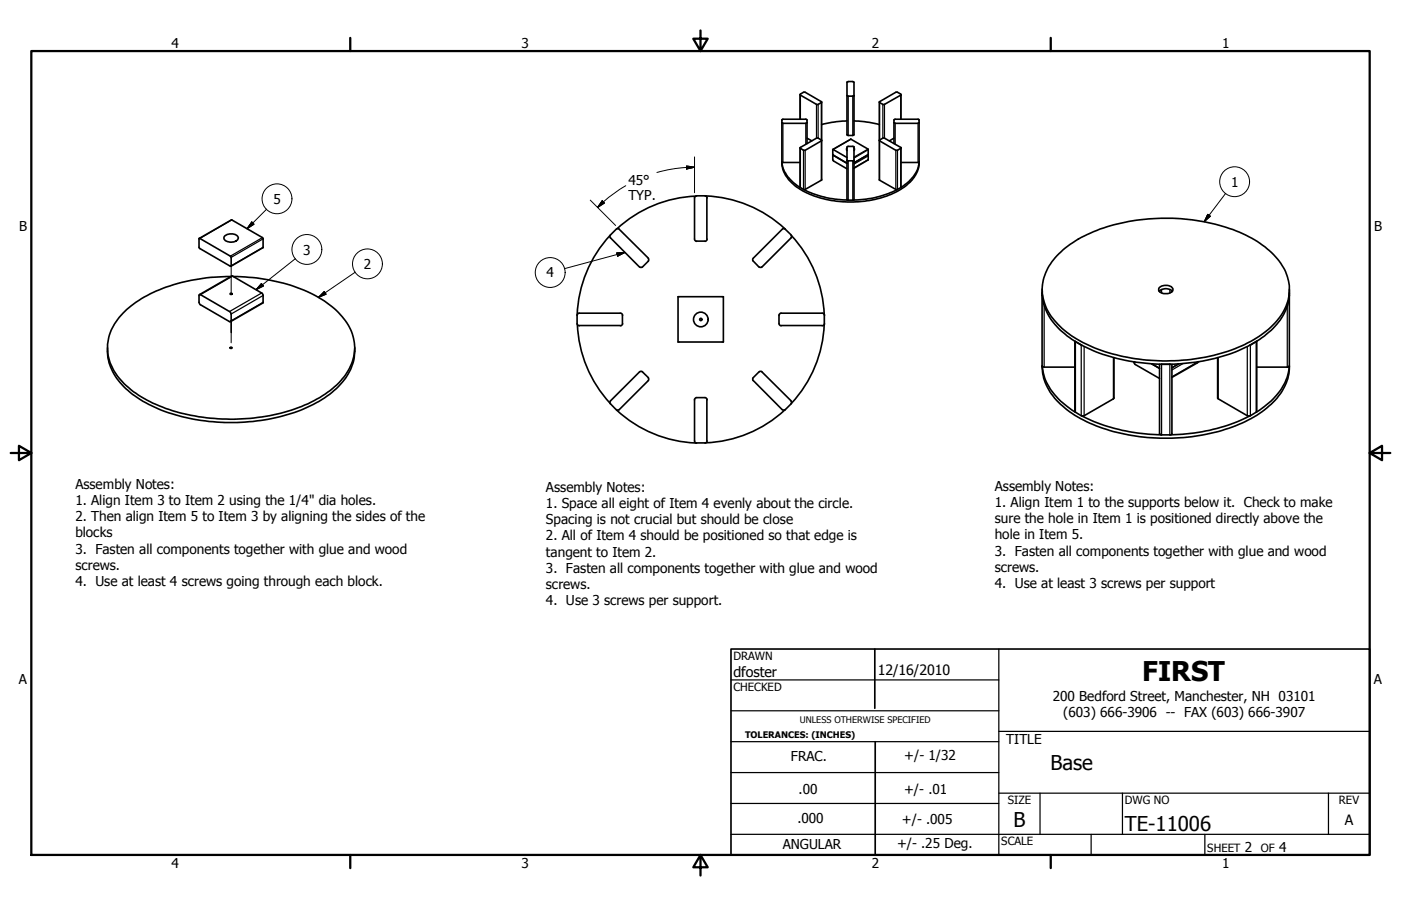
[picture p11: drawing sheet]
<svg xmlns="http://www.w3.org/2000/svg" width="432mm" height="279mm" viewBox="0 0 432 279" stroke-linecap="round" stroke-linejoin="round" font-family="sans-serif">
<!-- layer: Visible Narrow (ANSI) -->
<path d="M71.2 82v8.8M71.2 102.6v-3.5v6.6" fill="none" stroke="#000" stroke-width=".31"/>
<!-- layer: Border (ANSI) -->
<g fill="none" stroke="#000" stroke-width=".51">
<path d="M241 37v.8M241.3 36.8h7M246.7 29.3l5 2.9M247.6 28.4l-.9 .6M248.2 28.4l5 3M248.7 37.8l-.4 .2h-7M248.7 37v7.3M253.2 31.6l-1 .6M261 37.3l-4.6 .4-3.2 .7M261 25.4v4.1M261.4 29.7h1.4M261.4 25.1h1.4"/>
<path d="M263.2 37.3l4.6 .4 3.2 .7M263.2 25.4v4.1M271.1 31.6l1 .6M276.1 28.4l-5 3M276.6 28.4l1 .6M277.6 29.3l-5 2.9M283.3 37.8l-.3 .2h-7.1l-.4-.2v-.8l.3-.2 7.5 .1v13.2a10.2 10.2 0 0 1-5.6 8.3 32.7 32.7 0 0 1-31.1 0 10.1 10.1 0 0 1-5.6-8.5M241 50a10.4 10.4 0 0 0 5.6 7.8M241.3 50.1h5.3M246.7 45.7l.9 .7M246.7 57.8l.9 .6M247.8 58.5a32.2 32.2 0 0 0 13.5 3.2"/>
<path d="M248.7 42.6l1.5 .8M251.7 42.6l-5 2.9M252.2 42.6l1 .8-5 3M253.2 55.4l-5 3M256.7 48.1v1.2l.2 .4 4.1 2.4M256.8 46.1l-.1 .1M256.9 47.9l4.1 2.5M261 41.5l.4 .3h1.4M261 45.7v.7M263.2 49.4l-.1 .2h-1.9l-.2-.2v-4.1l.3-.2 1.9 .2v16.2l-.2 .2h-1.6M263.2 45.7v.7M267.5 47.8v1.5"/>
<path d="M271 43.2l1.2-.7h.3l5.2 3.2-1.1 .7h-.5zM271.1 55.6l5 2.8M275.5 42.6l-1.4 .8M276.5 58.5a32.1 32.1 0 0 1-13.5 3.2M277.7 57.7l-1.1 .7M283.3 50a10.5 10.5 0 0 1-5.6 7.8M283.3 49.9l-.2 .2h-5.4M61.6 73.5l-.3 .2M69.3 72.7a2.82 2.82 0 0 1 4.2 .6 2.64 2.64 0 0 1-4.1 .9 .93 .93 0 0 1-.1-1.5zM188 72.6a38.1 38.1 0 0 0-10.1 24.5M188.1 72.5l-.1 .4 .1 .5 9 9M189.9 70.7l-1.7 1.8"/>
<path d="M190 70.7l.4-.2 .4 .2M190.8 70.7l9 8.9M199.8 79.7l.2 .4-.2 .4-1.8 1.9M214.5 60.5a38.1 38.1 0 0 0-24.4 10.1M214.7 74.4h2.5M214.7 60.4h2.5M214.7 60.4l-.4 .2-.2 .4v12.8l.2 .4 .4 .2M217.3 60.4l.6 .4v13l-.2 .4-.4 .2M217.5 60.4a38.1 38.1 0 0 1 24.4 10.1M232.1 79.7l-.1 .4 .1 .4 1.8 1.9M241.1 70.7l-8.9 8.9M241.2 70.7l.4-.2 .4 .2 1.8 1.8"/>
<path d="M243.8 72.5l.2 .4-.2 .5M243.8 73.3l-9 9.1M243.9 72.7a38.1 38.1 0 0 1 10.1 24.4M325.8 78.9a40.8 40.8 0 0 1 22.2-10.6 60.1 60.1 0 0 1 36.9 4.7 22.7 22.7 0 0 1 11.8 12.2 14.3 14.3 0 0 1-4.5 15.1 41.5 41.5 0 0 1-22.8 10.2 58.7 58.7 0 0 1-36.6-5.4 22.6 22.6 0 0 1-10.9-11.8 14.1 14.1 0 0 1 3.9-14.4zM61.3 91.1v2.2l.4 .6 9.3 5.4 .2-.4v-2.1M61.8 90.9l8.9 5.2M71.1 85.3a52.8 52.8 0 0 0-29.1 7.9 18.6 18.6 0 0 0-8.9 13 16.6 16.6 0 0 0 7.3 14 50.1 50.1 0 0 0 28.1 9 56.6 56.6 0 0 0 30.1-6.6 21.1 21.1 0 0 0 10.4-12.6 14.7 14.7 0 0 0-4.7-13.7 41.2 41.2 0 0 0-22.8-10.2l-3.5-.5-6.1-.3M71.4 85.2h.3l9.1 5.2 .3 .6-.1 2.5M178 100a38.1 38.1 0 0 0 10.1 24.4M191.2 96.6h-12.9l-.4 .7v2.5l.2 .5 .4 .2M191.2 96.6l.6 .4 .1 2.8-.2 .5-.5 .2M197.2 82.3l.4 .2 .4-.2"/>
<path d="M209 91.5h13.9v14h-13.9zM234 82.3l.4 .2 .4-.2M240.7 96.6h12.8l.4 .2 .2 .5M240.8 96.6l-.5 .2-.2 .5v2.7l.7 .5M254 100a38.1 38.1 0 0 1-10.1 24.4M254.1 97.2v2.6M254.1 99.8l-.2 .5-.4 .2M321.2 90.4a17.6 17.6 0 0 0 8.5 13.7 52.8 52.8 0 0 0 30.2 8.2 52.1 52.1 0 0 0 29.8-8.7 17.2 17.2 0 0 0 7.7-13.2M321.2 89.3v1.8M357.3 89.8a3.1 3.1 0 0 1 4 0M357.4 88.6a2.85 2.85 0 0 1 4.1 .5 2.07 2.07 0 0 1-2.8 1.5l-.3-.1a1.17 1.17 0 0 1-1.1-.7 1.17 1.17 0 0 1 .1-1.2zM397.4 89.3v23.9a17.2 17.2 0 0 1-7.7 13.2 51.3 51.3 0 0 1-31 8.7 50.9 50.9 0 0 1-29.8-8.7 17.4 17.4 0 0 1-7.7-13.6"/>
<path d="M397.4 91.1v.1M33.1 107.3a16.5 16.5 0 0 0 7 13.7 48.5 48.5 0 0 0 28 9.2 55.8 55.8 0 0 0 31.2-7 19.9 19.9 0 0 0 9.9-12.8l.1-3.1M70.9 107.2l.3-.1 .4 .2-.5 .1zM178.5 100.4h12.7M197.1 114.7l-9.1 9.2 .1 .6 1.8 1.9M197.2 114.7l.4-.2 .4 .2 1.8 1.8M199.8 116.5l.2 .4-.2 .5-9 9M232.1 116.5l-.1 .4 .1 .5 9 9M233.9 114.7l-1.7 1.8M234 114.7l.4-.2 .4 .2 9 8.9M240.7 100.4h12.7M321.2 113a17.9 17.9 0 0 0 8.6 13l1.5 1.1"/>
<path d="M321.8 113.2h9.5M331.5 105.3l1.7 1.1M349.4 111.6l.5 .8 7.5 4.3M355 112.2l2.4 1.4M357.9 112.3h2.8M361.2 112.3v21.5l-.5 .3h-2.7M369.2 111.6l-.1 .3M387.3 105.3l-2.1 1.2M397.4 113a17.9 17.9 0 0 1-8.5 13l-1.6 1.1M397.4 112.8l-.5 .4h-9.6M190 126.3l.4 .2 .4-.2M190.1 126.5a38.1 38.1 0 0 0 24.4 10.1"/>
<path d="M214.1 136l.2 .5 .4 .2M214.7 122.6h2.5M214.7 136.6h2.5M214.7 122.6l-.4 .2-.2 .5v12.7M217.3 122.6l.4 .2 .2 .5v12.7M217.9 136l-.2 .5-.4 .2M241.2 126.3l.4 .2 .4-.2M241.9 126.5a38.1 38.1 0 0 1-24.5 10.1M243.8 123.7l.2 .4-.2 .4M243.8 124.5l-1.8 1.9M331.5 127.1l1.7 1.1M333.4 128.3a57.5 57.5 0 0 0 24.5 5.8"/>
<path d="M343.3 122.7l-9.2 5.5M375.5 123l8.9 5.2M385.2 128.3a57.5 57.5 0 0 1-24.5 5.8M387.3 126.9l-1.9 1.3"/>
<circle cx="71.2" cy="90.7" r=".26"/>
<circle cx="216" cy="98.5" r="2.25"/>
<circle cx="216" cy="98.5" r=".35"/>
</g>
<!-- layer: Title (ANSI) -->
<g fill="none" stroke="#000" stroke-width=".38">
<path d="M241.3 38v12.1M246.7 29.3v7.5M248.3 38v6.4M251.7 32.2v10.4M252.2 32.2v10.4M253.2 31.6v11.6M261.4 29.7v12.1M262.8 29.7v12.1M271.1 31.6v11.6M272.1 32.2v10.4M272.6 32.2v10.4M275.9 38v6.4"/>
<path d="M277.6 29.3v7.5M283 38v12.1M246.7 45.7v12.1M247.6 46.4v12M248.2 46.4v12M253.2 43.4v12.2M261.4 49.6v12.1M262.3 42.9l-5.5 3.2M262.8 49.6v12.1M267.5 46l-4.3 2.5M267.6 49.2l-4.4 2.6M267.6 48.1l-4.4 2.5"/>
<path d="M267.6 46.2l-4.4 2.6M267.6 47.6l-4.4 2.6M271.1 43.4v12.2M276.1 46.4v12M276.6 46.4v12M277.6 45.7v12.1M71.4 67.8l-9.8 5.7M80.9 73.3l-9.9 5.7M81.1 73.7l-9.9 5.7M81.1 76.3l-9.9 5.7M71.7 85.2l-9.9 5.7M80.6 90.4l-9.9 5.7"/>
<path d="M81.1 93.2l-9.9 5.7M81.1 91.1l-9.9 5.7M321.8 94.4v18.8M358 89.3v1.1M360.6 89.3v1.1M396.7 94.4v18.8M331.5 105.3v21.8M333.2 106.4v21.8M334.1 106.9v21.3M343.2 110.2v12.8M358 112.3v21.8M360.6 112.3v21.8"/>
<path d="M363.2 112.2l-2 1.1M364.7 112.1l-3.5 2M369.2 111.6l-8 4.6M375.5 110.2v12.8M384.4 106.9v21.3M385.4 106.4v21.8M387.2 105.3v21.8"/>
</g>
<g fill="none" stroke="#000" stroke-width=".51">
<path d="M241.3 36.8l-.3 .2M241.3 38l-.3-.2v12.2l.3 .1M246.6 29.2v7.6M246.7 29v.3M247.6 28.4h.6M248.3 36.8l.4 .2M251.7 32.2h.5M253.2 31.4v.2M253.2 31.5v23.9M261.4 29.7l-.4-.2v12M261.4 25.1l-.4 .3M262.8 29.7l.4-.2v12.1l-.4 .2"/>
<path d="M262.8 25.1l.4 .3M271 31.5l.1 24.1M271.1 31.4v.2M272.1 32.2h.5M275.5 37.8v6.5M276.1 28.4h.5M277.6 29v.3M277.7 29.2v7.6M246.6 45.6l.1 12.2M246.7 45.5v.2M247.6 46.4h.6M247.6 58.4h.6"/>
<path d="M251.7 42.6h.5M256.7 46.1l5.5-3.2 5.4 3.1v1.7l-4.4 2.5M256.7 46.2l.1 1.6M256.7 47.9h.1M256.8 46.1l4.2 2.5M256.8 47.8l4.2 2.6M256.9 47.9l-.2 .2M261 49.4v12.1l.4 .2M267.5 49.3l-4.3 2.6M276.1 58.4h.5M277.7 45.6v12.1M61.4 73.5l9.9-5.7 9.7 5.6 .1 3-9.9 5.7"/>
<path d="M61.6 73.5l9.5 5.5 .1 .4v2.7l-9.7-5.5-.2-2.9M61.8 90.9l-.3-.1-.2 .3M70.7 96.1l.5 .7M71.4 85.2l-9.9 5.7M81 93.5l-9.9 5.7M321.2 91.2v21.6l.6 .4M357.4 89.7v.3M361.2 89.7v.3M331.3 105.2v21.7l.2 .2M331.3 105.3h.2M333.2 106.4l.2 .1M343.3 110.3v12.4"/>
<path d="M355 112.2l2.4 1.4M357.4 112.3v21.4l.6 .4M363.3 112.2l-2.1 1.3M369.1 111.9l-7.9 4.5M375.3 110.3v12.5l.2 .2M387.3 105.2v21.7M333.2 128.2h.9M384.4 128.2h1"/>
</g>
<!-- layer: Border (ANSI) -->
<g fill="#000">
<circle cx="349.4" cy="111.6" r=".25"/>
<circle cx="369.2" cy="111.6" r=".25"/>
</g>
<!-- layer: Symbol (ANSI) -->
<path d="M9.7 15.7h412.4v248h-412.4zM107.9 11.7v4M215.9 9.4v6.3l-2.2-3.8h4.4l-2.2 3.8M323.8 11.7v4M3.3 139.7h6.4l-3.9-2.2v4.4l3.9-2.2M422.1 139.7l3.9 2.2v-4.4l-3.9 2.2h6.4M107.9 263.7v4M215.9 263.7l2.2 3.8h-4.4l2.2-3.8v6.3M323.8 263.7v4" fill="none" stroke="#000" stroke-width=".7"/>
<!-- layer: Visible (ANSI) -->
<path d="M225.3 200.2h196.8v63.5h-196.8zM269.6 200.2v18.2M269.7 228.7v35" fill="none" stroke="#000" stroke-width=".51"/>
<g fill="none" stroke="#000" stroke-width=".38">
<path d="M225.3 209.7h82.5M225.3 219.2h82.5M307.8 200.2v63.5M225.3 228.7h82.5M225.3 238.3h82.5M307.8 225.6h114.3M225.3 257.3h196.8M225.3 247.8h82.5M307.8 244.6h114.3M320.5 244.6v12.7M336.3 257.3v6.4M345.9 244.6v12.7"/>
<path d="M371.3 257.3v6.4M409.4 244.6v12.7"/>
</g>
<!-- layer: Symbol (ANSI) -->
<g fill="none" stroke="#000" stroke-width=".31">
<path d="M377.8 59.6l-6.6 8.8M77.6 68.5l.7 .7-2.2 1.3zM82.2 64.5l-6.1 6M91.1 79.8l-12.2 9.5M190.1 78l2.5-.1-2.2 1.1zM192.6 77.9l-18.7 5M372.2 66.1l.9 .6-1.9 1.7zM80.6 87.4l.6 .8-2.3 1.1zM98.2 91.7l1.7-1.8 .6 .8zM109.5 83.9l-11.3 7.8"/>
<circle cx="380.5" cy="56" r="4.6"/>
<circle cx="85.4" cy="61.3" r="4.6"/>
<circle cx="94.6" cy="76.9" r="4.6"/>
<circle cx="113.3" cy="81.4" r="4.6"/>
<circle cx="169.6" cy="84" r="4.6"/>
</g>
<path d="M77.6 68.5l-1.5 2zM77.6 68.5l.7 .7-2.2 1.3zM190.4 79l2.2-1.1zM190.1 78l2.5-.1-2.2 1.1zM372.2 66.1l-1 2.3zM372.2 66.1l.9 .6-1.9 1.7zM80.6 87.4l-1.7 1.9zM80.6 87.4l.6 .8-2.3 1.1zM98.2 91.7l1.7-1.8zM98.2 91.7l1.7-1.8 .6 .8z" fill="#000" stroke="#000" stroke-width=".31"/>
<!-- layer: Dimension (ANSI) -->
<path d="M192.9 57.3l-1.6 .9a40.5 40.5 0 0 0-7.2 5.8M211.6 51.2l2.5 .4-2.5 .5zM211.6 51.6l-4.6 .6-4.5 1M214.1 51.6l-2.5 .1M214.1 48.4v11M181.9 61.7l7.8 7.8M185.6 61.9l.7 .7-2.2 1.4z" fill="none" stroke="#000" stroke-width=".31"/>
<path d="M211.6 52.1l2.5-.5zM211.6 51.2l2.5 .4-2.5 .5zM185.6 61.9l-1.5 2.1zM185.6 61.9l.7 .7-2.2 1.4z" fill="#000" stroke="#000" stroke-width=".31"/>
<text font-size="8.4" x="352" y="209.9">FIRST</text>
<g font-size="6.3">
<text x="323.7" y="237.5">Base</text>
<text x="312.4" y="255.1">B</text>
<text x="346.7" y="256.4">TE-11006</text>
</g>
<g font-size="4.4">
<text x="226.1" y="208.9">dfoster</text>
<text x="270.5" y="208.2">12/16/2010</text>
<text x="414.5" y="254.4">A</text>
</g>
<g font-size="4.2">
<text x="52.8" y="14.7">4</text>
<text x="160.8" y="14.7">3</text>
<text x="268.7" y="14.7">2</text>
<text x="376.7" y="14.7">1</text>
<text x="193.7" y="57.2">45°</text>
<text x="379.4" y="57.5">1</text>
<text x="84.3" y="62.8">5</text>
<text x="193.7" y="61.8">TYP.</text>
<text x="5.9" y="71.4">B</text>
<text x="423.5" y="71.4">B</text>
<text x="93.5" y="78.5">3</text>
<text x="112.1" y="82.9">2</text>
<text x="168.4" y="85.5">4</text>
<text x="23.2" y="150.7">Assembly Notes:</text>
<text x="23.2" y="155.7">1. Align Item 3 to Item 2 using the 1/4&quot; dia holes.</text>
<text x="168.3" y="151.6">Assembly Notes:</text>
<text x="306.6" y="151.3">Assembly Notes:</text>
<text x="23.2" y="160.7">2. Then align Item 5 to Item 3 by aligning the sides of the</text>
<text x="168.3" y="156.6">1. Space all eight of Item 4 evenly about the circle.</text>
<text x="168.3" y="161.6">Spacing is not crucial but should be close</text>
<text x="306.6" y="156.3">1. Align Item 1 to the supports below it. Check to make</text>
<text x="306.6" y="161.4">sure the hole in Item 1 is positioned directly above the</text>
<text x="23.2" y="165.7">blocks</text>
<text x="168.3" y="166.6">2. All of Item 4 should be positioned so that edge is</text>
<text x="306.6" y="166.4">hole in Item 5.</text>
<text x="23.2" y="170.8">3. Fasten all components together with glue and wood</text>
<text x="168.3" y="171.6">tangent to Item 2.</text>
<text x="306.6" y="171.4">3. Fasten all components together with glue and wood</text>
<text x="23.2" y="175.8">screws.</text>
<text x="168.3" y="176.7">3. Fasten all components together with glue and wood</text>
<text x="306.6" y="176.4">screws.</text>
<text x="23.2" y="180.8">4. Use at least 4 screws going through each block.</text>
<text x="168.3" y="181.7">screws.</text>
<text x="306.6" y="181.4">4. Use at least 3 screws per support</text>
<text x="168.3" y="186.7">4. Use 3 screws per support.</text>
<text x="5.8" y="211.1">A</text>
<text x="423.4" y="211.1">A</text>
<text x="324.5" y="216.1">200 Bedford Street, Manchester, NH 03101</text>
<text x="327.7" y="221.2">(603) 666-3906 -- FAX (603) 666-3907</text>
<text x="310.1" y="229.6">TITLE</text>
<text x="243.8" y="234.6">FRAC.</text>
<text x="278.7" y="234.4">+/- 1/32</text>
<text x="246.1" y="244.7">.00</text>
<text x="278.6" y="244.9">+/- .01</text>
<text x="245.7" y="253.9">.000</text>
<text x="277.9" y="254.2">+/- .005</text>
<text x="241.2" y="261.7">ANGULAR</text>
<text x="276.5" y="261.4">+/- .25 Deg.</text>
<text x="383.7" y="262.8">2</text>
<text x="394.2" y="262.8">4</text>
<text x="52.8" y="267.7">4</text>
<text x="160.8" y="267.7">3</text>
<text x="268.7" y="267.7">2</text>
<text x="376.7" y="267.7">1</text>
</g>
<g font-size="3.5">
<text x="226.1" y="203.5">DRAWN</text>
<text x="226.1" y="213">CHECKED</text>
<text x="310.6" y="248">SIZE</text>
<text x="346.7" y="248">DWG NO</text>
<text x="412.7" y="247.9">REV</text>
<text x="308.6" y="260.7">SCALE</text>
<text x="372.1" y="262.8">SHEET</text>
<text x="388.6" y="262.8">OF</text>
</g>
<g font-size="2.8">
<text x="229.6" y="227.6">TOLERANCES: (INCHES)</text>
<text x="246.5" y="222.8">UNLESS OTHERWISE SPECIFIED</text>
</g>
</svg>
